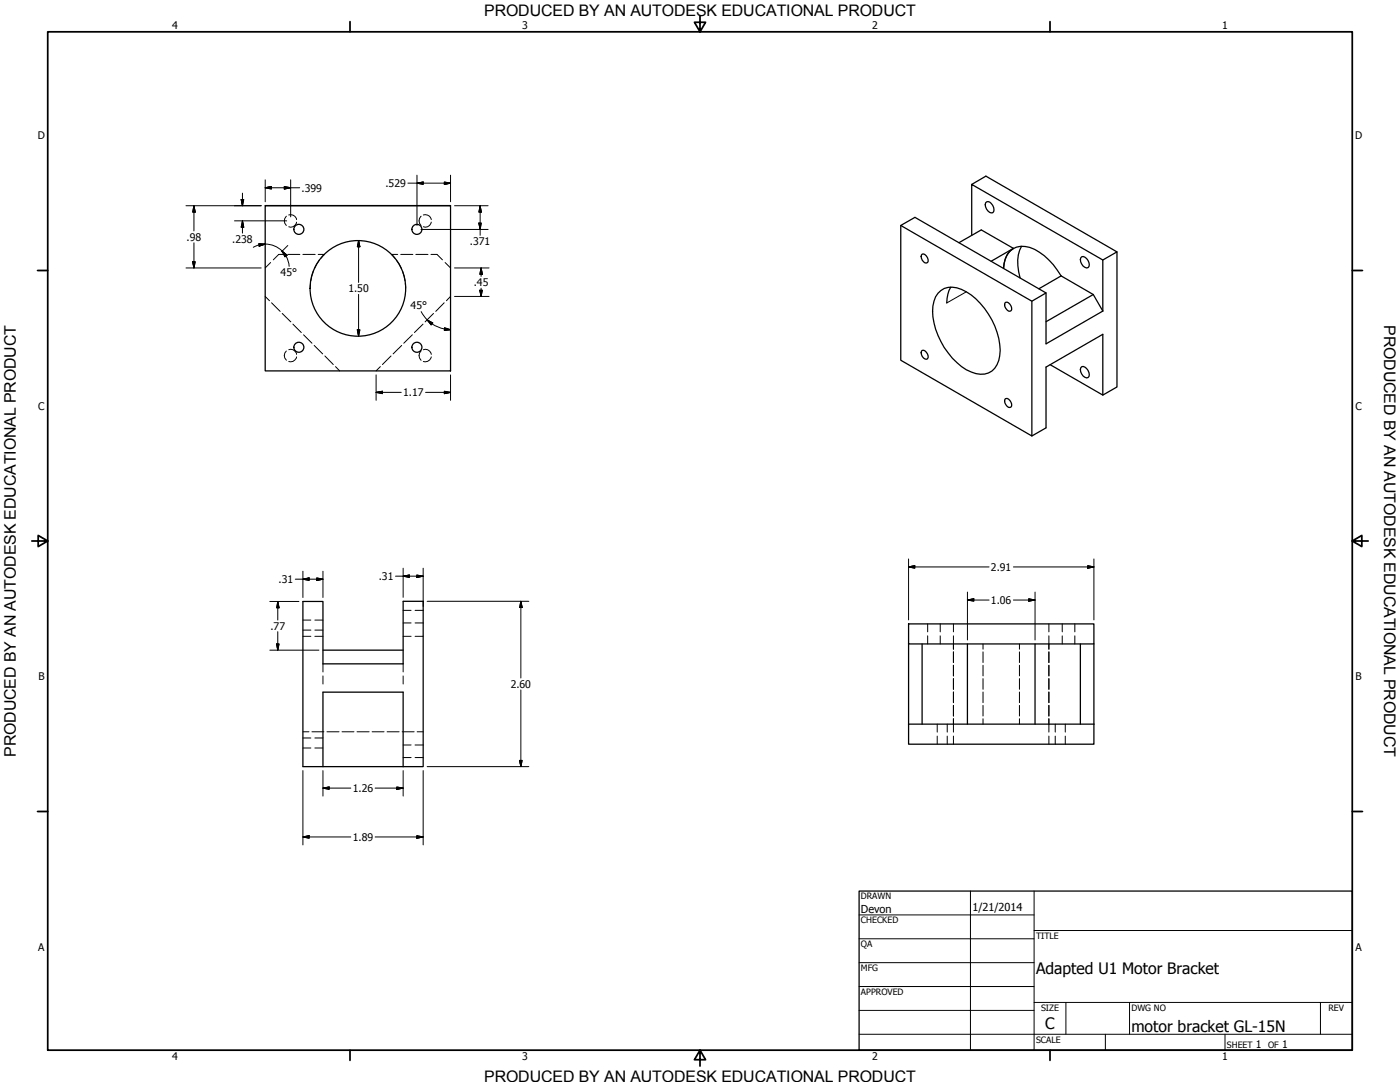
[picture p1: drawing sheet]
<svg xmlns="http://www.w3.org/2000/svg" width="559mm" height="432mm" viewBox="0 0 559 432" stroke-linecap="round" stroke-linejoin="round" font-family="sans-serif">
<!-- layer: Visible (ANSI) -->
<g fill="none" stroke="#000" stroke-width=".51">
<path d="M387.9 73.6l5.6-3.3 52.3 30.2-5.6 3.3M105.9 82.1h73.9M105.9 82.1h73.9v65.9h-73.9zM359.5 90v53.8l52.4 30.2v-53.8M382.8 96.8l8.9-5 12.8 7.3M387.9 93.9v-20.3l52.3 30.2v20.3M393.4 81l.4-.4a2.93 2.93 0 0 1 2.8 3.9l-.4 .4a3 3 0 0 1-2.8-3.9zM404.5 99.1a9.3 9.3 0 0 0-3.9 8 8.1 8.1 0 0 1 6.8-8.8 15.2 15.2 0 0 1 11.3 5.5l1.7 1.9 3.1 4.4M404.5 99.1l-8.9 5.2M368.1 101.4a2.4 2.4 0 0 1 2.1 3.4 2.2 2.2 0 0 1-2.4-3.1zM379.5 114.6a12.5 12.5 0 0 0-1.6 6.3M417.5 116.9l-5.6 3.3-52.4-30.2 5.7-3.3 52.3 30.2v20.3l22.7-13.1"/>
<path d="M423.5 110.1l12.9 7.4 3.8 6.6M423.5 110.1l-8.8 5.2M431.7 102.5a2.89 2.89 0 0 1 2.6 4.3 2.89 2.89 0 0 1-2.6-4.3zM436.4 117.5l-18.9 10.9M445.8 100.5v53.9l-5.6 3.3M368.1 139.8a2.4 2.4 0 0 1 2.1 3.4 2.18 2.18 0 0 1-2.1-1 2.18 2.18 0 0 1 0-2.4zM401.1 121l.3-.4a2.4 2.4 0 0 1 2.1 3.4 2.25 2.25 0 0 1-2.4-3zM401.1 159.4l.3-.3a2.4 2.4 0 0 1 2.1 3.3 2.25 2.25 0 0 1-2.4-3zM419.2 145.5l21 12.2v-24.3l-22.7 13.1v24.3l-5.6 3.2M431.7 146.4a2.89 2.89 0 0 1 2.6 4.3 2.89 2.89 0 0 1-2.6-4.3zM120.9 240h8v24.9h32v-24.9h8v65.9h-48zM128.9 259.5h32"/>
<path d="M362.6 249h74v8h-74zM362.6 257v32M368 257v32M386.1 257v32M413.1 257v32M431.2 257v32M436.6 257v32M362.6 289v8h74v-8M362.6 289h74M128.9 305.9v-29.7h32v29.7"/>
<circle cx="119.3" cy="91.5" r="2"/>
<circle cx="166.4" cy="91.5" r="2"/>
<circle cx="142.8" cy="115.1" r="19.1"/>
<circle cx="119.3" cy="138.6" r="2"/>
<circle cx="166.4" cy="138.6" r="2"/>
</g>
<!-- layer: Visible Narrow (ANSI) -->
<path d="M385.7 116.5l-7.8 4.4" fill="none" stroke="#000" stroke-width=".4"/>
<path d="M407.7 98.3a16.2 16.2 0 0 0-.5 12.6M374.4 117a7.6 7.6 0 0 1 9.4-1.5 28.9 28.9 0 0 1 15.2 22 11.3 11.3 0 0 1-3.1 10.6 9.4 9.4 0 0 1-10.2-.5 29.4 29.4 0 0 1-13.3-25.5l1-3.7z" fill="none" stroke="#000" stroke-width=".51"/>
<!-- layer: Hidden (ANSI) -->
<g fill="none" stroke="#000" stroke-width=".4">
<path d="M114.3 86.3a2.47 2.47 0 0 0 0 3.7M115.3 85.8a2.37 2.37 0 0 1 3.1 1.8M118.4 88.6a2.34 2.34 0 0 1-3.1 1.9M168.1 86.3a2.47 2.47 0 0 0 0 3.7M169 85.8a2.45 2.45 0 0 1 3.1 1.8M172.1 88.6a2.37 2.37 0 0 1-3.1 1.9M105.9 118.3l1.7 1.7M108 104.8l-2.1 2.1M113.7 101.5h-2.4l-2.2 2.2M114.9 101.5h4.8M120.9 101.5h4.9M124 113l-.2 2.1"/>
<path d="M125.1 108.2l-1 3.9M127 101.5h2.4l-1.3 1.6M127.4 103.8l-1.9 3.5M158.2 103.8l2.1 3.5M158.7 101.5h-2.4l1.4 1.6M160 101.5h4.8M160.7 108.2l1 3.9M161.8 113l.1 2.1M166 101.5h4.8M172 101.5h2.4l2.2 2.2M177.7 104.8l2.1 2.1M179.8 118.3l-1.6 1.7"/>
<path d="M108.4 120.8l3.4 3.5M112.6 125.1l3.5 3.4M115.3 139.6a2.27 2.27 0 0 1 3.1 1.8M116.9 129.3l3.4 3.4M121.2 133.6l3.3 3.4M125.4 137.9l3.4 3.3M160.3 137.9l-3.4 3.3M164.6 133.6l-3.4 3.4M168.8 129.3l-3.4 3.4M169 139.6a2.34 2.34 0 0 1 3.1 1.8M173 125.1l-3.3 3.4M177.3 120.8l-3.4 3.5"/>
<path d="M114.3 140.1a2.47 2.47 0 0 0 0 3.7M118.4 142.4a2.44 2.44 0 0 1-3.1 1.9M129.7 142l3.3 3.5M133.9 146.3l1.7 1.7M151.8 146.3l-1.7 1.7M156.1 142l-3.4 3.5M168.1 140.1a2.47 2.47 0 0 0 0 3.7M172.1 142.4a2.46 2.46 0 0 1-3.1 1.9M120.9 251.5h3.2M120.9 247.5h3.2M120.9 253.9h3.2M125.7 251.5h3.2"/>
<path d="M125.7 247.5h3.2M125.7 253.9h3.2M160.9 248.6h3.2M160.9 243.6h3.2M160.9 253.9h3.2M165.7 248.6h3.2M165.7 243.6h3.2M165.7 253.9h3.2M370.3 249v3.2M370.3 253.7v3.3M375.3 249v3.2M375.3 253.7v3.3"/>
<path d="M380.6 249v3.2M380.6 253.7v5.4M392.4 257v2.1M406.9 257v2.1M418.7 249v3.2M418.7 253.7v5.4M424 249v3.2M424 253.7v3.3M429 249v3.2M429 253.7v3.3M128.9 269.7v3.3M128.9 264.9v3.3"/>
<path d="M160.9 269.7v3.3M160.9 264.9v3.3M380.6 260.2v4.2M380.6 265.5v4.2M380.6 270.8v4.3M380.6 276.2v4.2M392.4 260.2v4.2M392.4 265.5v4.2M392.4 270.8v4.3M392.4 276.2v4.2M406.9 260.2v4.2M406.9 265.5v4.2"/>
<path d="M406.9 270.8v4.3M406.9 276.2v4.2M418.7 260.2v4.2M418.7 265.5v4.2M418.7 270.8v4.3M418.7 276.2v4.2M120.9 298.5h3.2M120.9 294.5h3.2M120.9 292h2.4M124.5 292h4.8M125.7 298.5h3.2M125.7 294.5h3.2"/>
<path d="M130.5 292h4.8M136.5 292h4.8M142.5 292h4.8M148.5 292h4.8M154.5 292h4.8M160.5 292h4.8M160.9 297.3h3.2M165.7 297.3h3.2M166.5 292h2.4M374.1 289v3.2M374.1 293.8v3.2M378.1 289v3.2"/>
<path d="M378.1 293.8v3.2M380.6 281.5v4.3M380.6 286.8v5.4M380.6 293.8v3.2M392.4 281.5v4.3M392.4 286.8v2.2M406.9 281.5v4.3M406.9 286.8v2.2M418.7 281.5v4.3M418.7 286.8v5.4M418.7 293.8v3.2M421.2 289v3.2"/>
<path d="M421.2 293.8v3.2M425.2 289v3.2M425.2 293.8v3.2M160.9 302.3h3.2M165.7 302.3h3.2"/>
</g>
<!-- layer: Border (ANSI) -->
<g fill="none" stroke="#000" stroke-width=".7">
<path d="M19 12.7h520.8v406.4h-520.8zM139.7 8.6v4.1M279.4 6.3v6.4l-2.2-3.8h4.4l-2.2 3.8M419.1 8.6v4.1M15 107.9h4M539.8 107.9h4M12.7 215.9h6.3l-3.8-2.2v4.4l3.8-2.2M539.8 215.9l3.8 2.2v-4.4l-3.8 2.2h6.3M15 323.8h4M539.8 323.8h4M139.7 419.1v4.1M279.4 419.1l2.2 3.8h-4.4l2.2-3.8v6.3"/>
<path d="M419.1 419.1v4.1"/>
</g>
<!-- layer: Title (ANSI) -->
<g fill="none" stroke="#000" stroke-width=".4">
<path d="M387.3 355.6v63.5M412.7 355.6v63.5M342.9 365.1h69.8M342.9 374.6h69.8M412.7 371.3h127.1M342.9 384.2h69.8M342.9 393.7h69.8M342.9 412.7h196.9M342.9 403.2h69.8M412.7 400h127.1M425.4 400v12.7M441.2 412.7v6.4"/>
<path d="M450.8 400v12.7M488.9 412.7v6.4M527 400v12.7"/>
</g>
<path d="M342.9 355.6h196.9v63.5h-196.9z" fill="none" stroke="#000" stroke-width=".51"/>
<!-- layer: Dimension (ANSI) -->
<g fill="none" stroke="#000" stroke-width=".4">
<path d="M96.3 79.6h1l-.5 2.5zM96.8 77.1v5M105.9 74.9l2.4-.5v1zM105.9 74.9h13.7M105.9 71.8v8.7M113.5 74.4l2.5 .5-2.5 .5zM116 71.8v14.8M162.8 73.1h17M166.4 73.1l2.5-.5v1zM166.4 69.9v20.1M177.4 72.6l2.4 .5-2.4 .5zM179.8 69.9v10.6"/>
<path d="M74.2 82.1h30.1M77.4 82.1l.5 2.5h-1zM77.4 82.1v10M77.4 96.9v10M93.6 88.1h20.8M96.8 88.1l.5 2.6h-1zM96.8 88.1v4.9M101.1 98.7l2.3-1a9.6 9.6 0 0 1 8.6 1.9l.6 .6M103.3 97.2l2.6 .2-2.5 .8zM114.9 98l-2.5 2.5M143.1 96l.5 2.5h-1zM143.1 96v16.7"/>
<path d="M168 91.6h26.8M181.4 82.1h13.4M191.1 89h1l-.5 2.6zM191.6 82.1l.5 2.5h-1zM191.6 82.1v11.8M74.2 106.9h30.1M76.9 104.5h1l-.5 2.4zM112.6 100.2l2 1.7-.9 .6zM112.6 100.2l1.9 2.5 .9 3.6M143.1 117.5v16.6M181.4 106.9h13.8M181.4 118.3h13.8"/>
<path d="M191.5 115.8h1l-.5 2.5zM192 106.9l.5 2.6h-1zM192 106.9v3.4M192 115v3.3M142.6 131.6h1l-.5 2.5zM168.1 124.4l2.4 3.2M170.5 127.7l2.2 1.2-.6 .8zM170.5 127.7l1.9 1.6M172.4 129.2l2 1.1 3 1M177.4 131.3l2.4 .3M177.4 130.8l2.4 .8-2.4 .2zM150.1 156.6l2.6-.5v1z"/>
<path d="M150.1 156.6h10M150.1 149.6v10.2M169.9 156.6h9.9M177.4 156.1l2.4 .5-2.4 .5zM179.8 149.6v10.2M117.9 231.1h11M120.9 231.1l2.5-.5v1zM120.9 228v10.4M126.4 230.6l2.5 .5-2.5 .5zM128.9 228v10.4M157.9 229.9h11M160.9 229.9l2.5-.4v.9z"/>
<path d="M160.9 226.8v11.6M166.4 229.5l2.5 .4-2.5 .5zM168.9 226.8v15.2M170.5 240h40.6M207.9 240l.5 2.4h-1zM207.9 240v30.6M362.6 226.3l2.5-.6v1.1zM362.6 226.3h32.2M362.6 223.1v24.3M386.1 239.5l2.6-.5v.9zM386.1 239.5h8.7M386.1 236.3v19.1"/>
<path d="M404.5 226.3h32.1M404.5 239.5h8.6M410.6 239l2.5 .5-2.5 .4zM413.1 236.3v19.1M434.1 225.7l2.5 .6-2.5 .5zM436.6 223.1v24.3M107.7 240h11.6M107.7 259.5h19.6M110.4 257h1l-.5 2.5zM110.9 240l.5 2.6h-1zM110.9 240v7.5M110.9 252.1v7.4"/>
<path d="M207.9 275.3v30.6M120.9 307.5v29.7M128.9 314.5l2.5-.4v.9zM128.9 307.5v10.2M128.9 314.5h11.1M149.7 314.5h11.2M158.4 314.1l2.5 .4-2.5 .5zM160.9 307.5v10.2M168.9 307.5v29.7M170.5 305.9h40.6M207.4 303.5h1l-.5 2.4zM120.9 334l2.5-.5v1z"/>
<path d="M120.9 334h19.1M149.7 334h19.2M166.4 333.5l2.5 .5-2.5 .5z"/>
</g>
<g fill="#000" stroke="#000" stroke-width=".4">
<path d="M96.3 79.6l.5 2.5zM96.3 79.6h1l-.5 2.5zM105.9 74.9l2.4-.5zM105.9 74.9l2.4-.5v1zM113.5 75.4l2.5-.5zM113.5 74.4l2.5 .5-2.5 .5zM166.4 73.1l2.5-.5zM166.4 73.1l2.5-.5v1zM177.4 73.6l2.4-.5zM177.4 72.6l2.4 .5-2.4 .5zM77.4 82.1l.5 2.5zM77.4 82.1l.5 2.5h-1z"/>
<path d="M96.8 88.1l.5 2.6zM96.8 88.1l.5 2.6h-1zM103.4 98.2l2.5-.8zM103.3 97.2l2.6 .2-2.5 .8zM143.1 96l.5 2.5zM143.1 96l.5 2.5h-1zM191.1 89l.5 2.6zM191.1 89h1l-.5 2.6zM191.6 82.1l.5 2.5zM191.6 82.1l.5 2.5h-1zM76.9 104.5l.5 2.4zM76.9 104.5h1l-.5 2.4z"/>
<path d="M112.6 100.2l2 1.7zM112.6 100.2l2 1.7-.9 .6zM191.5 115.8l.5 2.5zM191.5 115.8h1l-.5 2.5zM192 106.9l.5 2.6zM192 106.9l.5 2.6h-1zM142.6 131.6l.5 2.5zM142.6 131.6h1l-.5 2.5zM170.5 127.7l2.2 1.2zM170.5 127.7l2.2 1.2-.6 .8zM177.4 131.8l2.4-.2zM177.4 130.8l2.4 .8-2.4 .2z"/>
<path d="M150.1 156.6l2.6-.5zM150.1 156.6l2.6-.5v1zM177.4 157.1l2.4-.5zM177.4 156.1l2.4 .5-2.4 .5zM120.9 231.1l2.5-.5zM120.9 231.1l2.5-.5v1zM126.4 231.6l2.5-.5zM126.4 230.6l2.5 .5-2.5 .5zM160.9 229.9l2.5-.4zM160.9 229.9l2.5-.4v.9zM166.4 230.4l2.5-.5zM166.4 229.5l2.5 .4-2.5 .5z"/>
<path d="M362.6 226.3l2.5-.6zM362.6 226.3l2.5-.6v1.1zM386.1 239.5l2.6-.5zM386.1 239.5l2.6-.5v.9zM410.6 239.9l2.5-.4zM410.6 239l2.5 .5-2.5 .4zM434.1 226.8l2.5-.5zM434.1 225.7l2.5 .6-2.5 .5zM110.4 257l.5 2.5zM110.4 257h1l-.5 2.5zM110.9 240l.5 2.6zM110.9 240l.5 2.6h-1z"/>
<path d="M207.9 240l.5 2.4zM207.9 240l.5 2.4h-1zM128.9 314.5l2.5-.4zM128.9 314.5l2.5-.4v.9zM158.4 315l2.5-.5zM158.4 314.1l2.5 .4-2.5 .5zM207.4 303.5l.5 2.4zM207.4 303.5h1l-.5 2.4zM120.9 334l2.5-.5zM120.9 334l2.5-.5v1zM166.4 334.5l2.5-.5zM166.4 333.5l2.5 .5-2.5 .5z"/>
</g>
<g font-size="6.4">
<text x="552.4" y="129.8" transform="rotate(90 552.4 129.8)">PRODUCED BY AN AUTODESK EDUCATIONAL PRODUCT</text>
<text x="6.3" y="302" transform="rotate(-90 6.3 302)">PRODUCED BY AN AUTODESK EDUCATIONAL PRODUCT</text>
</g>
<g font-size="6.3">
<text x="193.3" y="6.3">PRODUCED BY AN AUTODESK EDUCATIONAL PRODUCT</text>
<text x="413.5" y="388.6">Adapted U1 Motor Bracket</text>
<text x="417.2" y="410.6">C</text>
<text x="451.6" y="411.9">motor bracket GL-15N</text>
<text x="193.3" y="431.8">PRODUCED BY AN AUTODESK EDUCATIONAL PRODUCT</text>
</g>
<g font-size="4.4">
<text x="343.7" y="364.3">Devon</text>
<text x="388.1" y="363.7">1/21/2014</text>
</g>
<g font-size="4.2">
<text x="68.7" y="11.7">4</text>
<text x="208.4" y="11.7">3</text>
<text x="348.1" y="11.7">2</text>
<text x="487.8" y="11.7">1</text>
<text x="15.1" y="55.5">D</text>
<text x="540.9" y="55.5">D</text>
<text x="120.4" y="76.5">.399</text>
<text x="153.9" y="74.6">.529</text>
<text x="74.5" y="96.1">.98</text>
<text x="92.7" y="97">.238</text>
<text x="187.6" y="97.9">.371</text>
<text x="112" y="110.2">45°</text>
<text x="139.1" y="116.6">1.50</text>
<text x="189.1" y="114.1">.45</text>
<text x="163.9" y="123.5">45°</text>
<text x="160.9" y="158.1">1.17</text>
<text x="15.2" y="163.4">C</text>
<text x="541" y="163.4">C</text>
<text x="395.5" y="227.8">2.91</text>
<text x="111.2" y="232.7">.31</text>
<text x="151.2" y="231.5">.31</text>
<text x="395.5" y="240.9">1.06</text>
<text x="107.9" y="251.3">.77</text>
<text x="15.3" y="271.4">B</text>
<text x="203.8" y="274.5">2.60</text>
<text x="541.1" y="271.4">B</text>
<text x="140.8" y="316">1.26</text>
<text x="140.8" y="335.5">1.89</text>
<text x="15.2" y="379.3">A</text>
<text x="541" y="379.3">A</text>
<text x="501.3" y="418.3">1</text>
<text x="511.8" y="418.3">1</text>
<text x="68.7" y="423.2">4</text>
<text x="208.4" y="423.2">3</text>
<text x="348.1" y="423.2">2</text>
<text x="487.8" y="423.2">1</text>
</g>
<g font-size="3.5">
<text x="343.7" y="358.9">DRAWN</text>
<text x="343.7" y="368.5">CHECKED</text>
<text x="413.5" y="374.6">TITLE</text>
<text x="343.7" y="378">QA</text>
<text x="343.7" y="387.5">MFG</text>
<text x="343.7" y="397.1">APPROVED</text>
<text x="415.5" y="403.4">SIZE</text>
<text x="451.6" y="403.4">DWG NO</text>
<text x="530.3" y="403.4">REV</text>
<text x="413.5" y="416.1">SCALE</text>
<text x="489.7" y="418.3">SHEET</text>
<text x="506.2" y="418.3">OF</text>
</g>
</svg>
